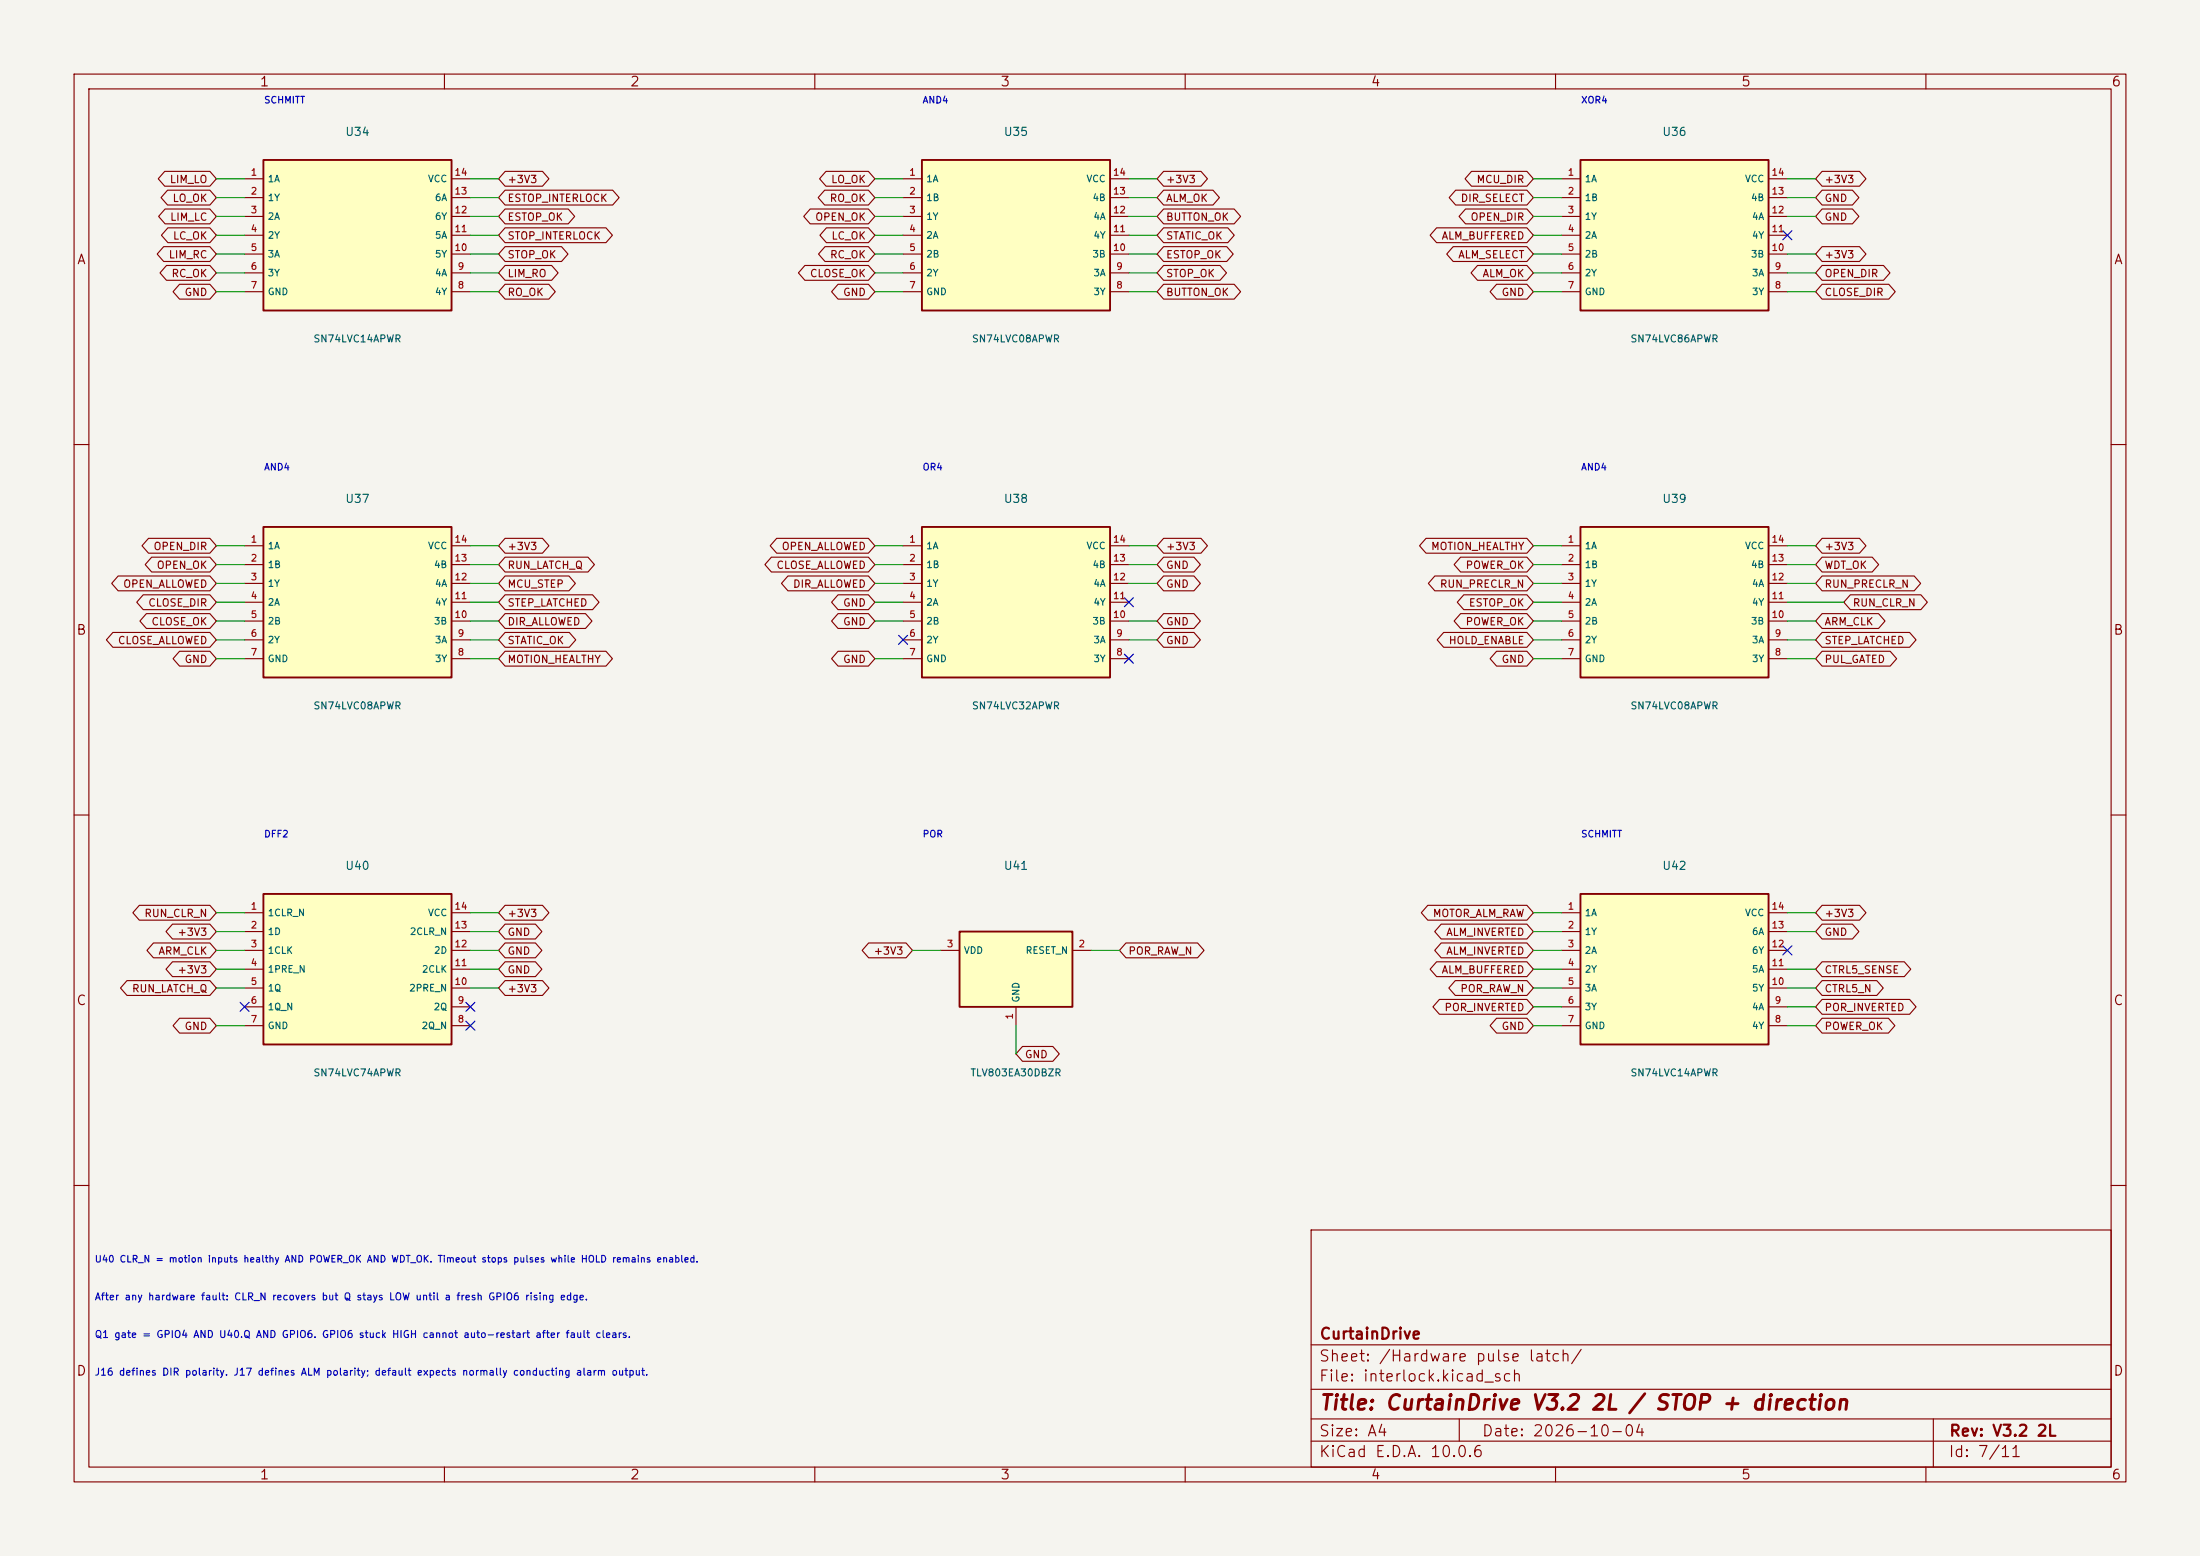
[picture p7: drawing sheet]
<svg xmlns="http://www.w3.org/2000/svg" width="297mm" height="210mm" viewBox="0 0 297 210" stroke-linecap="round" stroke-linejoin="round" font-family="sans-serif">
<path d="M0 0h297v210h-297z" fill="#f5f4ef" stroke="#f5f4ef" stroke-width=".14"/>
<g fill="none" stroke="#840000" stroke-width=".15">
<path d="M10 10h277v190h-277zM12 12h273v186h-273zM60 10v2M110 10v2M160 10v2M210 10v2M260 10v2M10 60h2M285 60h2M10 110h2M285 110h2M10 160h2"/>
<path d="M177 166h108v32h-108zM285 160h2M60 198v2M110 198v2M160 198v2M177 194.5h108M177 191.5h108M177 187.5h108M177 181.5h108M197 191.5v3M210 198v2M260 198v2"/>
<path d="M261 191.5v6.5"/>
</g>
<path d="M124.5 21.6h25.4v20.3h-25.4z" fill="#ffffc2"/>
<path d="M124.5 21.6h25.4v20.3h-25.4z" fill="none" stroke="#840000" stroke-width=".25"/>
<g fill="none" stroke="#840000" stroke-width=".15">
<path d="M121.9 24.1h2.6M121.9 26.7h2.6M121.9 29.2h2.6M121.9 31.8h2.6M121.9 34.3h2.6M121.9 36.8h2.6M121.9 39.4h2.6M149.9 24.1h2.5M149.9 26.7h2.5M149.9 29.2h2.5M149.9 31.8h2.5M149.9 34.3h2.5"/>
<path d="M149.9 36.8h2.5M149.9 39.4h2.5"/>
</g>
<path d="M35.6 120.7h25.4v20.3h-25.4z" fill="#ffffc2"/>
<path d="M35.6 120.7h25.4v20.3h-25.4z" fill="none" stroke="#840000" stroke-width=".25"/>
<g fill="none" stroke="#840000" stroke-width=".15">
<path d="M33 123.2h2.6M33 125.7h2.6M33 128.3h2.6M33 130.8h2.6M33 133.4h2.6M33 135.9h2.6M33 138.4h2.6M61 123.2h2.5M61 125.7h2.5M61 128.3h2.5M61 130.8h2.5M61 133.4h2.5"/>
<path d="M61 135.9h2.5M61 138.4h2.5"/>
</g>
<path d="M129.5 125.7h15.3v10.2h-15.3z" fill="#ffffc2"/>
<path d="M129.5 125.7h15.3v10.2h-15.3z" fill="none" stroke="#840000" stroke-width=".25"/>
<path d="M127 128.3h2.5M137.2 135.9v2.5M144.8 128.3h2.5" fill="none" stroke="#840000" stroke-width=".15"/>
<path d="M124.5 71.1h25.4v20.3h-25.4z" fill="#ffffc2"/>
<path d="M124.5 71.1h25.4v20.3h-25.4z" fill="none" stroke="#840000" stroke-width=".25"/>
<g fill="none" stroke="#840000" stroke-width=".15">
<path d="M121.9 73.7h2.6M121.9 76.2h2.6M121.9 78.7h2.6M149.9 73.7h2.5M149.9 76.2h2.5M149.9 78.7h2.5M121.9 81.3h2.6M121.9 83.8h2.6M121.9 86.4h2.6M121.9 88.9h2.6M149.9 81.3h2.5M149.9 83.8h2.5"/>
<path d="M149.9 86.4h2.5M149.9 88.9h2.5"/>
</g>
<path d="M35.6 71.1h25.4v20.3h-25.4z" fill="#ffffc2"/>
<path d="M35.6 71.1h25.4v20.3h-25.4z" fill="none" stroke="#840000" stroke-width=".25"/>
<g fill="none" stroke="#840000" stroke-width=".15">
<path d="M33 73.7h2.6M33 76.2h2.6M33 78.7h2.6M61 73.7h2.5M61 76.2h2.5M61 78.7h2.5M33 81.3h2.6M33 83.8h2.6M33 86.4h2.6M33 88.9h2.6M61 81.3h2.5M61 83.8h2.5"/>
<path d="M61 86.4h2.5M61 88.9h2.5"/>
</g>
<path d="M35.6 21.6h25.4v20.3h-25.4z" fill="#ffffc2"/>
<path d="M35.6 21.6h25.4v20.3h-25.4z" fill="none" stroke="#840000" stroke-width=".25"/>
<g fill="none" stroke="#840000" stroke-width=".15">
<path d="M33 24.1h2.6M33 26.7h2.6M33 29.2h2.6M33 31.8h2.6M33 34.3h2.6M33 36.8h2.6M33 39.4h2.6M61 24.1h2.5M61 26.7h2.5M61 29.2h2.5M61 31.8h2.5M61 34.3h2.5"/>
<path d="M61 36.8h2.5M61 39.4h2.5"/>
</g>
<path d="M213.4 71.1h25.4v20.3h-25.4z" fill="#ffffc2"/>
<path d="M213.4 71.1h25.4v20.3h-25.4z" fill="none" stroke="#840000" stroke-width=".25"/>
<g fill="none" stroke="#840000" stroke-width=".15">
<path d="M210.8 73.7h2.6M210.8 76.2h2.6M210.8 78.7h2.6M238.8 73.7h2.5M238.8 76.2h2.5M238.8 78.7h2.5M210.8 81.3h2.6M210.8 83.8h2.6M210.8 86.4h2.6M210.8 88.9h2.6M238.8 81.3h2.5M238.8 83.8h2.5"/>
<path d="M238.8 86.4h2.5M238.8 88.9h2.5"/>
</g>
<path d="M213.4 120.7h25.4v20.3h-25.4z" fill="#ffffc2"/>
<path d="M213.4 120.7h25.4v20.3h-25.4z" fill="none" stroke="#840000" stroke-width=".25"/>
<g fill="none" stroke="#840000" stroke-width=".15">
<path d="M210.8 123.2h2.6M210.8 125.7h2.6M210.8 128.3h2.6M210.8 130.8h2.6M210.8 133.4h2.6M210.8 135.9h2.6M210.8 138.4h2.6M238.8 123.2h2.5M238.8 125.7h2.5M238.8 128.3h2.5M238.8 130.8h2.5M238.8 133.4h2.5"/>
<path d="M238.8 135.9h2.5M238.8 138.4h2.5"/>
</g>
<path d="M213.4 21.6h25.4v20.3h-25.4z" fill="#ffffc2"/>
<path d="M213.4 21.6h25.4v20.3h-25.4z" fill="none" stroke="#840000" stroke-width=".25"/>
<g fill="none" stroke="#840000" stroke-width=".15">
<path d="M22.1 33.3h6.2l.9 1-.9 1h-6.2l-.9-1zM22.2 23.1h6.1l.9 1-.9 1h-6.1l-.8-1zM22.3 28.2h6l.9 1-.9 1h-6l-.9-1zM22.5 35.8h5.8l.9 1-.9 1h-5.8l-.9-1zM22.6 25.7h5.7l.9 1-.9 1h-5.7l-.9-1zM22.7 30.7h5.6l.9 1.1-.9 1h-5.6l-.9-1zM24.2 38.4h4.1l.9 1-.9 1h-4.1l-.8-1zM68.2 38.4h5.9l.9 1-.9 1h-5.9l-.9-1zM68.2 33.3h7.6l.9 1-.9 1h-7.6l-.9-1zM68.2 35.8h6.3l.8 1-.8 1h-6.3l-.9-1zM68.2 28.2h8.5l.9 1-.9 1h-8.5l-.9-1zM68.2 30.7h13.6l.9 1.1-.9 1h-13.6l-.9-1z"/>
<path d="M68.2 23.1h5l.9 1-.9 1h-5l-.9-1zM68.2 25.7h14.5l.9 1-.9 1h-14.5l-.9-1zM108.7 35.8h8.5l.9 1-.9 1h-8.5l-.9-1zM109.4 28.2h7.8l.9 1-.9 1h-7.8l-.9-1zM111.3 25.7h5.9l.9 1-.9 1h-5.9l-.8-1zM111.4 33.3h5.8l.9 1-.9 1h-5.8l-.9-1zM111.5 23.1h5.7l.9 1-.9 1h-5.7l-.9-1zM111.6 30.7h5.6l.9 1.1-.9 1h-5.6l-.9-1zM113.1 38.4h4.1l.9 1-.9 1h-4.1l-.8-1zM157.1 30.7h8.7l.8 1.1-.8 1h-8.7l-.9-1zM157.1 23.1h5l.9 1-.9 1h-5l-.9-1zM157.1 33.3h8.5l.9 1-.9 1h-8.5l-.9-1z"/>
<path d="M157.1 38.4h9.5l.9 1-.9 1h-9.5l-.9-1zM157.1 28.2h9.5l.9 1-.9 1h-9.5l-.9-1zM157.1 25.7h6.7l.8 1-.8 1h-6.7l-.9-1zM157.1 35.8h7.6l.9 1-.9 1h-7.6l-.9-1zM193.9 30.7h12.2l.9 1.1-.9 1h-12.2l-.8-1zM196.2 33.3h9.9l.9 1-.9 1h-9.9l-.9-1zM196.5 25.7h9.6l.9 1-.9 1h-9.6l-.9-1zM197.8 28.2h8.3l.9 1-.9 1h-8.3l-.8-1zM198.7 23.1h7.4l.9 1-.9 1h-7.4l-.9-1zM199.5 35.8h6.6l.9 1-.9 1h-6.6l-.9-1zM202 38.4h4.1l.9 1-.9 1h-4.1l-.8-1zM210.8 24.1h2.6"/>
<path d="M210.8 26.7h2.6M210.8 29.2h2.6M210.8 31.8h2.6M210.8 34.3h2.6M210.8 36.8h2.6M210.8 39.4h2.6M238.8 24.1h2.5M238.8 26.7h2.5M238.8 29.2h2.5M238.8 31.8h2.5M238.8 34.3h2.5M238.8 36.8h2.5"/>
<path d="M238.8 39.4h2.5M246 33.3h5l.9 1-.9 1h-5l-.9-1zM246 35.8h8.3l.8 1-.8 1h-8.3l-.9-1zM246 38.4h9l.9 1-.9 1h-9l-.9-1zM246 25.7h4.1l.9 1-.9 1h-4.1l-.9-1zM246 28.2h4.1l.9 1-.9 1h-4.1l-.9-1zM246 23.1h5l.9 1-.9 1h-5l-.9-1zM16 77.7h12.3l.9 1-.9 1h-12.3l-.9-1zM20 72.7h8.3l.9 1-.9 1h-8.3l-.8-1zM20.5 75.2h7.8l.9 1-.9 1h-7.8l-.9-1zM68.2 77.7h8.6l.9 1-.9 1h-8.6l-.9-1zM68.2 72.7h5l.9 1-.9 1h-5l-.9-1z"/>
<path d="M68.2 75.2h11.2l.9 1-.9 1h-11.2l-.9-1zM104.1 75.2h13.1l.9 1-.9 1h-13.1l-.8-1zM104.9 72.7h12.3l.9 1-.9 1h-12.3l-.9-1zM106.4 77.7h10.8l.9 1-.9 1h-10.8l-.9-1zM157.1 77.7h4.1l.9 1-.9 1h-4.1l-.9-1zM157.1 75.2h4.1l.9 1-.9 1h-4.1l-.9-1zM157.1 72.7h5l.9 1-.9 1h-5l-.9-1zM192.5 72.7h13.6l.9 1-.9 1h-13.6l-.9-1zM193.7 77.7h12.4l.9 1-.9 1h-12.4l-.9-1zM197.2 75.2h8.9l.9 1-.9 1h-8.9l-.9-1zM246 77.7h12.4l.9 1-.9 1h-12.4l-.9-1zM246 75.2h6.7l.9 1-.9 1h-6.7l-.9-1z"/>
<path d="M246 72.7h5l.9 1-.9 1h-5l-.9-1zM15.2 85.4h13.1l.9 1-.9 1h-13.1l-.8-1zM19.3 80.3h9l.9 1-.9 1h-9l-.8-1zM19.8 82.8h8.5l.9 1-.9 1h-8.5l-.9-1zM24.2 87.9h4.1l.9 1-.9 1h-4.1l-.8-1zM68.2 80.3h11.8l.9 1-.9 1h-11.8l-.9-1zM68.2 82.8h10.8l.9 1-.9 1h-10.8l-.9-1zM68.2 85.4h8.7l.8 1-.8 1h-8.7l-.9-1zM68.2 87.9h13.6l.9 1-.9 1h-13.6l-.9-1zM113.1 80.3h4.1l.9 1-.9 1h-4.1l-.8-1zM113.1 82.8h4.1l.9 1-.9 1h-4.1l-.8-1zM113.1 87.9h4.1l.9 1-.9 1h-4.1l-.8-1z"/>
<path d="M157.1 85.4h4.1l.9 1-.9 1h-4.1l-.9-1zM157.1 82.8h4.1l.9 1-.9 1h-4.1l-.9-1zM194.9 85.4h11.2l.9 1-.9 1h-11.2l-.9-1zM197.2 82.8h8.9l.9 1-.9 1h-8.9l-.9-1zM197.6 80.3h8.5l.9 1-.9 1h-8.5l-.9-1zM202 87.9h4.1l.9 1-.9 1h-4.1l-.8-1zM246 85.4h11.8l.9 1-.9 1h-11.8l-.9-1zM246 87.9h9.2l.9 1-.9 1h-9.2l-.9-1zM246 82.8h7.6l.9 1-.9 1h-7.6l-.9-1zM249.8 80.3h9.5l.9 1-.9 1h-9.5l-.9-1zM17.1 132.3h11.2l.9 1.1-.9 1h-11.2l-.8-1zM18.8 122.2h9.5l.9 1-.9 1h-9.5l-.9-1z"/>
<path d="M20.7 127.3h7.6l.9 1-.9 1h-7.6l-.9-1zM23.3 129.8h5l.9 1-.9 1h-5l-.9-1zM23.3 124.7h5l.9 1-.9 1h-5l-.9-1zM24.2 137.4h4.1l.9 1-.9 1h-4.1l-.8-1zM68.2 129.8h4.1l.9 1-.9 1h-4.1l-.9-1zM68.2 132.3h5l.9 1.1-.9 1h-5l-.9-1zM68.2 122.2h5l.9 1-.9 1h-5l-.9-1zM68.2 124.7h4.1l.9 1-.9 1h-4.1l-.9-1zM68.2 127.3h4.1l.9 1-.9 1h-4.1l-.9-1zM117.3 127.3h5l.9 1-.9 1h-5l-.9-1zM152 127.3h9.7l.8 1-.8 1h-9.7l-.9-1zM192.8 122.2h13.3l.9 1-.9 1h-13.3l-.9-1z"/>
<path d="M193.9 129.8h12.2l.9 1-.9 1h-12.2l-.8-1zM194.3 134.9h11.8l.9 1-.9 1h-11.8l-.9-1zM194.6 127.3h11.5l.9 1-.9 1h-11.5l-.9-1zM194.6 124.7h11.5l.9 1-.9 1h-11.5l-.9-1zM196.5 132.3h9.6l.9 1.1-.9 1h-9.6l-.9-1zM202 137.4h4.1l.9 1-.9 1h-4.1l-.8-1zM246 132.3h7.4l.8 1.1-.8 1h-7.4l-.9-1zM246 129.8h11.1l.9 1-.9 1h-11.1l-.9-1zM246 137.4h8.9l.9 1-.9 1h-8.9l-.9-1zM246 134.9h11.8l.9 1-.9 1h-11.8l-.9-1zM246 122.2h5l.9 1-.9 1h-5l-.9-1zM246 124.7h4.1l.9 1-.9 1h-4.1l-.9-1z"/>
<path d="M138 141.2h4.1l.9 1-.9 1h-4.1l-.8-1z"/>
</g>
<g fill="none" stroke="#009600" stroke-width=".15">
<path d="M29.2 39.4h3.8M29.2 36.8h3.8M29.2 24.1h3.8M29.2 29.2h3.8M29.2 26.7h3.8M29.2 31.8h3.8M29.2 34.3h3.8M63.5 39.4h3.8M63.5 36.8h3.8M63.5 24.1h3.8M63.5 29.2h3.8M63.5 26.7h3.8"/>
<path d="M63.5 31.8h3.8M63.5 34.3h3.8M118.1 39.4h3.8M118.1 36.8h3.8M118.1 24.1h3.8M118.1 29.2h3.8M118.1 26.7h3.8M118.1 31.8h3.8M118.1 34.3h3.8M152.4 39.4h3.8M152.4 36.8h3.8M152.4 24.1h3.8"/>
<path d="M152.4 29.2h3.8M152.4 26.7h3.8M152.4 31.8h3.8M152.4 34.3h3.8M207 39.4h3.8M207 36.8h3.8M207 24.1h3.8M207 29.2h3.8M207 26.7h3.8M207 31.8h3.8M207 34.3h3.8M241.3 39.4h3.8"/>
<path d="M241.3 36.8h3.8M241.3 24.1h3.8M241.3 29.2h3.8M241.3 26.7h3.8M241.3 34.3h3.8M29.2 78.7h3.8M29.2 76.2h3.8M29.2 73.7h3.8M63.5 78.7h3.8M63.5 76.2h3.8M63.5 73.7h3.8M118.1 78.7h3.8"/>
<path d="M118.1 76.2h3.8M118.1 73.7h3.8M152.4 78.7h3.8M152.4 76.2h3.8M152.4 73.7h3.8M207 78.7h3.8M207 76.2h3.8M207 73.7h3.8M241.3 78.7h3.8M241.3 76.2h3.8M241.3 73.7h3.8M29.2 86.4h3.8"/>
<path d="M29.2 88.9h3.8M29.2 83.8h3.8M29.2 81.3h3.8M63.5 86.4h3.8M63.5 88.9h3.8M63.5 83.8h3.8M63.5 81.3h3.8M118.1 88.9h3.8M118.1 83.8h3.8M118.1 81.3h3.8M152.4 86.4h3.8M152.4 83.8h3.8"/>
<path d="M207 86.4h3.8M207 88.9h3.8M207 83.8h3.8M207 81.3h3.8M241.3 86.4h3.8M241.3 88.9h3.8M241.3 83.8h3.8M241.3 81.3h7.6M29.2 133.4h3.8M29.2 130.8h3.8M29.2 123.2h3.8M29.2 125.7h3.8"/>
<path d="M29.2 128.3h3.8M29.2 138.4h3.8M63.5 133.4h3.8M63.5 130.8h3.8M63.5 123.2h3.8M63.5 125.7h3.8M63.5 128.3h3.8M123.2 128.3h3.8M137.2 138.4v3.8M147.3 128.3h3.8M207 135.9h3.8M207 133.4h3.8"/>
<path d="M207 130.8h3.8M207 123.2h3.8M207 125.7h3.8M207 128.3h3.8M207 138.4h3.8M241.3 135.9h3.8M241.3 133.4h3.8M241.3 130.8h3.8M241.3 123.2h3.8M241.3 125.7h3.8M241.3 138.4h3.8"/>
</g>
<g fill="none" stroke="#000084" stroke-width=".15">
<path d="M240.7 31.1l1.2 1.3M241.9 31.1l-1.2 1.3M121.3 85.8l1.2 1.2M122.5 85.8l-1.2 1.2M151.8 80.7l1.2 1.2M151.8 88.3l1.2 1.2M153 80.7l-1.2 1.2M153 88.3l-1.2 1.2M32.4 135.3l1.2 1.2M33.6 135.3l-1.2 1.2M62.9 135.3l1.2 1.2M62.9 137.8l1.2 1.2"/>
<path d="M64.1 135.3l-1.2 1.2M64.1 137.8l-1.2 1.2M240.7 127.7l1.2 1.2M241.9 127.7l-1.2 1.2"/>
</g>
<text font-size="2" fill="#840000" x="178" y="190.8">Title: CurtainDrive V3.2 2L / STOP + direction</text>
<g font-size="1.5" fill="#840000">
<text x="178" y="184.1">Sheet: /Hardware pulse latch/</text>
<text x="178" y="181.1">CurtainDrive</text>
<text x="178" y="186.8">File: interlock.kicad_sch</text>
<text x="178" y="197">KiCad E.D.A. 10.0.6</text>
<text x="178" y="194.2">Size: A4</text>
<text x="200" y="194.2">Date: 2026-10-04</text>
<text x="263" y="197">Id: 7/11</text>
<text x="263" y="194.2">Rev: V3.2 2L</text>
</g>
<g font-size="1.3" fill="#840000">
<text x="35" y="12">1</text>
<text x="85" y="12">2</text>
<text x="135" y="12">3</text>
<text x="185" y="12">4</text>
<text x="235" y="12">5</text>
<text x="285" y="12">6</text>
<text x="10.3" y="36">A</text>
<text x="285.3" y="36">A</text>
<text x="10.2" y="86">B</text>
<text x="285.2" y="86">B</text>
<text x="10.2" y="136">C</text>
<text x="285.2" y="136">C</text>
<text x="10.2" y="186">D</text>
<text x="285.2" y="186">D</text>
<text x="35" y="200">1</text>
<text x="85" y="200">2</text>
<text x="135" y="200">3</text>
<text x="185" y="200">4</text>
<text x="235" y="200">5</text>
<text x="285" y="200">6</text>
</g>
<g font-size="1.1" fill="#006464">
<text x="46.5" y="18.6">U34</text>
<text x="135.4" y="18.6">U35</text>
<text x="224.3" y="18.6">U36</text>
<text x="46.5" y="68.1">U37</text>
<text x="135.4" y="68.1">U38</text>
<text x="224.3" y="68.1">U39</text>
<text x="46.5" y="117.7">U40</text>
<text x="135.4" y="117.7">U41</text>
<text x="224.3" y="117.7">U42</text>
</g>
<g font-size="1" fill="#840000">
<text x="22.8" y="25">LIM_LO</text>
<text x="23.2" y="27.5">LO_OK</text>
<text x="68.4" y="25">+3V3</text>
<text x="68.4" y="27.5">ESTOP_INTERLOCK</text>
<text x="111.9" y="27.5">RO_OK</text>
<text x="112.1" y="25">LO_OK</text>
<text x="157.3" y="25">+3V3</text>
<text x="157.3" y="27.5">ALM_OK</text>
<text x="197.1" y="27.5">DIR_SELECT</text>
<text x="199.3" y="25">MCU_DIR</text>
<text x="246.2" y="27.5">GND</text>
<text x="246.2" y="25">+3V3</text>
<text x="22.7" y="35.1">LIM_RC</text>
<text x="22.9" y="30">LIM_LC</text>
<text x="23.3" y="32.6">LC_OK</text>
<text x="68.4" y="35.1">STOP_OK</text>
<text x="68.4" y="30">ESTOP_OK</text>
<text x="68.4" y="32.6">STOP_INTERLOCK</text>
<text x="110" y="30">OPEN_OK</text>
<text x="112" y="35.1">RC_OK</text>
<text x="112.2" y="32.6">LC_OK</text>
<text x="157.3" y="32.6">STATIC_OK</text>
<text x="157.3" y="35.1">ESTOP_OK</text>
<text x="157.3" y="30">BUTTON_OK</text>
<text x="194.5" y="32.6">ALM_BUFFERED</text>
<text x="196.8" y="35.1">ALM_SELECT</text>
<text x="198.4" y="30">OPEN_DIR</text>
<text x="246.2" y="35.1">+3V3</text>
<text x="246.2" y="30">GND</text>
<text x="23.1" y="37.7">RC_OK</text>
<text x="24.8" y="40.2">GND</text>
<text x="68.4" y="40.2">RO_OK</text>
<text x="68.4" y="37.7">LIM_RO</text>
<text x="109.3" y="37.7">CLOSE_OK</text>
<text x="113.7" y="40.2">GND</text>
<text x="157.3" y="40.2">BUTTON_OK</text>
<text x="157.3" y="37.7">STOP_OK</text>
<text x="200.1" y="37.7">ALM_OK</text>
<text x="202.6" y="40.2">GND</text>
<text x="246.2" y="37.7">OPEN_DIR</text>
<text x="246.2" y="40.2">CLOSE_DIR</text>
<text x="20.6" y="74.5">OPEN_DIR</text>
<text x="21.1" y="77">OPEN_OK</text>
<text x="68.4" y="74.5">+3V3</text>
<text x="68.4" y="77">RUN_LATCH_Q</text>
<text x="104.7" y="77">CLOSE_ALLOWED</text>
<text x="105.5" y="74.5">OPEN_ALLOWED</text>
<text x="157.3" y="77">GND</text>
<text x="157.3" y="74.5">+3V3</text>
<text x="193.1" y="74.5">MOTION_HEALTHY</text>
<text x="197.8" y="77">POWER_OK</text>
<text x="246.2" y="77">WDT_OK</text>
<text x="246.2" y="74.5">+3V3</text>
<text x="16.6" y="79.6">OPEN_ALLOWED</text>
<text x="19.9" y="82.1">CLOSE_DIR</text>
<text x="68.4" y="79.6">MCU_STEP</text>
<text x="68.4" y="82.1">STEP_LATCHED</text>
<text x="107" y="79.6">DIR_ALLOWED</text>
<text x="113.7" y="82.1">GND</text>
<text x="157.3" y="79.6">GND</text>
<text x="194.3" y="79.6">RUN_PRECLR_N</text>
<text x="198.2" y="82.1">ESTOP_OK</text>
<text x="246.2" y="79.6">RUN_PRECLR_N</text>
<text x="250" y="82.1">RUN_CLR_N</text>
<text x="15.8" y="87.2">CLOSE_ALLOWED</text>
<text x="20.4" y="84.6">CLOSE_OK</text>
<text x="24.8" y="89.7">GND</text>
<text x="68.4" y="84.6">DIR_ALLOWED</text>
<text x="68.4" y="87.2">STATIC_OK</text>
<text x="68.4" y="89.7">MOTION_HEALTHY</text>
<text x="113.7" y="84.6">GND</text>
<text x="113.7" y="89.7">GND</text>
<text x="157.3" y="87.2">GND</text>
<text x="157.3" y="84.6">GND</text>
<text x="195.5" y="87.2">HOLD_ENABLE</text>
<text x="197.8" y="84.6">POWER_OK</text>
<text x="202.6" y="89.7">GND</text>
<text x="246.2" y="87.2">STEP_LATCHED</text>
<text x="246.2" y="89.7">PUL_GATED</text>
<text x="246.2" y="84.6">ARM_CLK</text>
<text x="19.4" y="124">RUN_CLR_N</text>
<text x="68.4" y="124">+3V3</text>
<text x="193.4" y="124">MOTOR_ALM_RAW</text>
<text x="246.2" y="124">+3V3</text>
<text x="21.3" y="129.1">ARM_CLK</text>
<text x="23.9" y="131.6">+3V3</text>
<text x="23.9" y="126.6">+3V3</text>
<text x="68.4" y="131.6">GND</text>
<text x="68.4" y="126.6">GND</text>
<text x="68.4" y="129.1">GND</text>
<text x="117.9" y="129.1">+3V3</text>
<text x="152.3" y="129.1">POR_RAW_N</text>
<text x="194.5" y="131.6">ALM_BUFFERED</text>
<text x="195.2" y="129.1">ALM_INVERTED</text>
<text x="195.2" y="126.6">ALM_INVERTED</text>
<text x="246.2" y="131.6">CTRL5_SENSE</text>
<text x="246.2" y="126.6">GND</text>
<text x="17.7" y="134.2">RUN_LATCH_Q</text>
<text x="68.4" y="134.2">+3V3</text>
<text x="194.9" y="136.7">POR_INVERTED</text>
<text x="197.1" y="134.2">POR_RAW_N</text>
<text x="246.2" y="134.2">CTRL5_N</text>
<text x="246.2" y="136.7">POR_INVERTED</text>
<text x="24.8" y="139.3">GND</text>
<text x="138.3" y="143.1">GND</text>
<text x="202.6" y="139.3">GND</text>
<text x="246.2" y="139.3">POWER_OK</text>
</g>
<g font-size="1" fill="#006464">
<text x="42.2" y="46.4">SN74LVC14APWR</text>
<text x="131.1" y="46.4">SN74LVC08APWR</text>
<text x="220" y="46.4">SN74LVC86APWR</text>
<text x="42.2" y="96">SN74LVC08APWR</text>
<text x="131.1" y="96">SN74LVC32APWR</text>
<text x="220" y="96">SN74LVC08APWR</text>
<text x="42.2" y="145.5">SN74LVC74APWR</text>
<text x="130.9" y="145.5">TLV803EA30DBZR</text>
<text x="220" y="145.5">SN74LVC14APWR</text>
</g>
<g font-size="1" fill="#0000c2">
<text x="12.7" y="175.7">After any hardware fault: CLR_N recovers but Q stays LOW until a fresh GPIO6 rising edge.</text>
<text x="12.7" y="185.9">J16 defines DIR polarity. J17 defines ALM polarity; default expects normally conducting alarm output.</text>
<text x="12.7" y="180.8">Q1 gate = GPIO4 AND U40.Q AND GPIO6. GPIO6 stuck HIGH cannot auto-restart after fault clears.</text>
</g>
<g font-size=".9" fill="#0000c2">
<text x="35.6" y="14.2">SCHMITT</text>
<text x="124.5" y="14.2">AND4</text>
<text x="213.4" y="14.2">XOR4</text>
<text x="35.6" y="63.7">AND4</text>
<text x="124.5" y="63.7">OR4</text>
<text x="213.4" y="63.7">AND4</text>
<text x="35.6" y="113.2">DFF2</text>
<text x="124.5" y="113.2">POR</text>
<text x="213.4" y="113.2">SCHMITT</text>
<text x="12.7" y="170.6">U40 CLR_N = motion inputs healthy AND POWER_OK AND WDT_OK. Timeout stops pulses while HOLD remains enabled.</text>
</g>
<g font-size=".9" fill="#a90000">
<text x="33.8" y="23.9">1</text>
<text x="61.3" y="23.9">14</text>
<text x="122.7" y="23.9">1</text>
<text x="150.2" y="23.9">14</text>
<text x="211.6" y="23.9">1</text>
<text x="239.1" y="23.9">14</text>
<text x="33.8" y="26.5">2</text>
<text x="33.8" y="29">3</text>
<text x="61.3" y="29">12</text>
<text x="61.3" y="26.5">13</text>
<text x="122.7" y="26.5">2</text>
<text x="122.7" y="29">3</text>
<text x="150.2" y="29">12</text>
<text x="150.2" y="26.5">13</text>
<text x="211.6" y="26.5">2</text>
<text x="211.6" y="29">3</text>
<text x="239.1" y="29">12</text>
<text x="239.1" y="26.5">13</text>
<text x="33.8" y="31.5">4</text>
<text x="33.8" y="34.1">5</text>
<text x="61.3" y="34.1">10</text>
<text x="61.3" y="31.5">11</text>
<text x="122.7" y="31.5">4</text>
<text x="122.7" y="34.1">5</text>
<text x="150.2" y="34.1">10</text>
<text x="150.2" y="31.5">11</text>
<text x="211.6" y="31.5">4</text>
<text x="211.6" y="34.1">5</text>
<text x="239.1" y="34.1">10</text>
<text x="239.1" y="31.5">11</text>
<text x="33.8" y="36.6">6</text>
<text x="33.8" y="39.2">7</text>
<text x="61.7" y="39.2">8</text>
<text x="61.7" y="36.6">9</text>
<text x="122.7" y="36.6">6</text>
<text x="122.7" y="39.2">7</text>
<text x="150.6" y="39.2">8</text>
<text x="150.6" y="36.6">9</text>
<text x="211.6" y="36.6">6</text>
<text x="211.6" y="39.2">7</text>
<text x="239.5" y="39.2">8</text>
<text x="239.5" y="36.6">9</text>
<text x="33.8" y="73.5">1</text>
<text x="33.8" y="76">2</text>
<text x="61.3" y="76">13</text>
<text x="61.3" y="73.5">14</text>
<text x="122.7" y="73.5">1</text>
<text x="122.7" y="76">2</text>
<text x="150.2" y="76">13</text>
<text x="150.2" y="73.5">14</text>
<text x="211.6" y="73.5">1</text>
<text x="211.6" y="76">2</text>
<text x="239.1" y="76">13</text>
<text x="239.1" y="73.5">14</text>
<text x="33.8" y="78.5">3</text>
<text x="33.8" y="81.1">4</text>
<text x="33.8" y="83.6">5</text>
<text x="61.3" y="83.6">10</text>
<text x="61.3" y="81.1">11</text>
<text x="61.3" y="78.5">12</text>
<text x="122.7" y="78.5">3</text>
<text x="122.7" y="81.1">4</text>
<text x="122.7" y="83.6">5</text>
<text x="150.2" y="83.6">10</text>
<text x="150.2" y="81.1">11</text>
<text x="150.2" y="78.5">12</text>
<text x="211.6" y="78.5">3</text>
<text x="211.6" y="81.1">4</text>
<text x="211.6" y="83.6">5</text>
<text x="239.1" y="83.6">10</text>
<text x="239.1" y="81.1">11</text>
<text x="239.1" y="78.5">12</text>
<text x="33.8" y="86.2">6</text>
<text x="33.8" y="88.7">7</text>
<text x="61.7" y="88.7">8</text>
<text x="61.7" y="86.2">9</text>
<text x="122.7" y="86.2">6</text>
<text x="122.7" y="88.7">7</text>
<text x="150.6" y="88.7">8</text>
<text x="150.6" y="86.2">9</text>
<text x="211.6" y="86.2">6</text>
<text x="211.6" y="88.7">7</text>
<text x="239.5" y="88.7">8</text>
<text x="239.5" y="86.2">9</text>
<text x="33.8" y="123">1</text>
<text x="33.8" y="125.5">2</text>
<text x="61.3" y="125.5">13</text>
<text x="61.3" y="123">14</text>
<text x="211.6" y="123">1</text>
<text x="211.6" y="125.5">2</text>
<text x="239.1" y="125.5">13</text>
<text x="239.1" y="123">14</text>
<text x="33.8" y="128.1">3</text>
<text x="33.8" y="130.6">4</text>
<text x="61.3" y="130.6">11</text>
<text x="61.3" y="128.1">12</text>
<text x="127.8" y="128.1">3</text>
<text x="145.5" y="128.1">2</text>
<text x="211.6" y="128.1">3</text>
<text x="211.6" y="130.6">4</text>
<text x="239.1" y="130.6">11</text>
<text x="239.1" y="128.1">12</text>
<text x="33.8" y="133.1">5</text>
<text x="33.8" y="135.7">6</text>
<text x="61.3" y="133.1">10</text>
<text x="61.7" y="135.7">9</text>
<text x="137" y="137.7" transform="rotate(-90 137 137.7)">1</text>
<text x="211.6" y="133.1">5</text>
<text x="211.6" y="135.7">6</text>
<text x="239.1" y="133.1">10</text>
<text x="239.5" y="135.7">9</text>
<text x="33.8" y="138.2">7</text>
<text x="61.7" y="138.2">8</text>
<text x="211.6" y="138.2">7</text>
<text x="239.5" y="138.2">8</text>
</g>
<g font-size=".9" fill="#006464">
<text x="36.1" y="24.8">1A</text>
<text x="36.1" y="27.4">1Y</text>
<text x="36.1" y="29.9">2A</text>
<text x="57.7" y="24.8">VCC</text>
<text x="58.6" y="29.9">6Y</text>
<text x="58.6" y="27.4">6A</text>
<text x="125" y="24.8">1A</text>
<text x="125" y="27.4">1B</text>
<text x="125" y="29.9">1Y</text>
<text x="146.6" y="24.8">VCC</text>
<text x="147.4" y="27.4">4B</text>
<text x="147.5" y="29.9">4A</text>
<text x="213.9" y="24.8">1A</text>
<text x="213.9" y="27.4">1B</text>
<text x="213.9" y="29.9">1Y</text>
<text x="235.5" y="24.8">VCC</text>
<text x="236.3" y="27.4">4B</text>
<text x="236.4" y="29.9">4A</text>
<text x="36.1" y="32.4">2Y</text>
<text x="36.1" y="35">3A</text>
<text x="58.6" y="35">5Y</text>
<text x="58.6" y="32.4">5A</text>
<text x="125" y="32.4">2A</text>
<text x="125" y="35">2B</text>
<text x="147.4" y="35">3B</text>
<text x="147.5" y="32.4">4Y</text>
<text x="213.9" y="32.4">2A</text>
<text x="213.9" y="35">2B</text>
<text x="236.3" y="35">3B</text>
<text x="236.4" y="32.4">4Y</text>
<text x="36.1" y="37.5">3Y</text>
<text x="36.1" y="40.1">GND</text>
<text x="58.6" y="40.1">4Y</text>
<text x="58.6" y="37.5">4A</text>
<text x="125" y="37.5">2Y</text>
<text x="125" y="40.1">GND</text>
<text x="147.5" y="40.1">3Y</text>
<text x="147.5" y="37.5">3A</text>
<text x="213.9" y="37.5">2Y</text>
<text x="213.9" y="40.1">GND</text>
<text x="236.4" y="40.1">3Y</text>
<text x="236.4" y="37.5">3A</text>
<text x="36.1" y="74.3">1A</text>
<text x="36.1" y="76.9">1B</text>
<text x="57.7" y="74.3">VCC</text>
<text x="58.5" y="76.9">4B</text>
<text x="125" y="74.3">1A</text>
<text x="125" y="76.9">1B</text>
<text x="146.6" y="74.3">VCC</text>
<text x="147.4" y="76.9">4B</text>
<text x="213.9" y="74.3">1A</text>
<text x="213.9" y="76.9">1B</text>
<text x="235.5" y="74.3">VCC</text>
<text x="236.3" y="76.9">4B</text>
<text x="36.1" y="79.4">1Y</text>
<text x="36.1" y="82">2A</text>
<text x="58.6" y="82">4Y</text>
<text x="58.6" y="79.4">4A</text>
<text x="125" y="79.4">1Y</text>
<text x="125" y="82">2A</text>
<text x="147.5" y="82">4Y</text>
<text x="147.5" y="79.4">4A</text>
<text x="213.9" y="79.4">1Y</text>
<text x="213.9" y="82">2A</text>
<text x="236.4" y="82">4Y</text>
<text x="236.4" y="79.4">4A</text>
<text x="36.1" y="84.5">2B</text>
<text x="36.1" y="87">2Y</text>
<text x="36.1" y="89.6">GND</text>
<text x="58.5" y="84.5">3B</text>
<text x="58.6" y="89.6">3Y</text>
<text x="58.6" y="87">3A</text>
<text x="125" y="84.5">2B</text>
<text x="125" y="87">2Y</text>
<text x="125" y="89.6">GND</text>
<text x="147.4" y="84.5">3B</text>
<text x="147.5" y="89.6">3Y</text>
<text x="147.5" y="87">3A</text>
<text x="213.9" y="84.5">2B</text>
<text x="213.9" y="87">2Y</text>
<text x="213.9" y="89.6">GND</text>
<text x="236.3" y="84.5">3B</text>
<text x="236.4" y="89.6">3Y</text>
<text x="236.4" y="87">3A</text>
<text x="36.1" y="123.9">1CLR_N</text>
<text x="57.7" y="123.9">VCC</text>
<text x="213.9" y="123.9">1A</text>
<text x="235.5" y="123.9">VCC</text>
<text x="36.1" y="126.4">1D</text>
<text x="36.1" y="129">1CLK</text>
<text x="36.1" y="131.5">1PRE_N</text>
<text x="55.3" y="126.4">2CLR_N</text>
<text x="56.9" y="131.5">2CLK</text>
<text x="58.5" y="129">2D</text>
<text x="130.1" y="129">VDD</text>
<text x="138.4" y="129">RESET_N</text>
<text x="213.9" y="126.4">1Y</text>
<text x="213.9" y="129">2A</text>
<text x="213.9" y="131.5">2Y</text>
<text x="236.4" y="131.5">5A</text>
<text x="236.4" y="129">6Y</text>
<text x="236.4" y="126.4">6A</text>
<text x="36.1" y="134">1Q</text>
<text x="36.1" y="136.6">1Q_N</text>
<text x="55.2" y="134">2PRE_N</text>
<text x="58.5" y="136.6">2Q</text>
<text x="137.8" y="135.4" transform="rotate(-90 137.8 135.4)">GND</text>
<text x="213.9" y="134">3A</text>
<text x="213.9" y="136.6">3Y</text>
<text x="236.4" y="136.6">4A</text>
<text x="236.4" y="134">5Y</text>
<text x="36.1" y="139.1">GND</text>
<text x="56.8" y="139.1">2Q_N</text>
<text x="213.9" y="139.1">GND</text>
<text x="236.4" y="139.1">4Y</text>
</g>
</svg>
